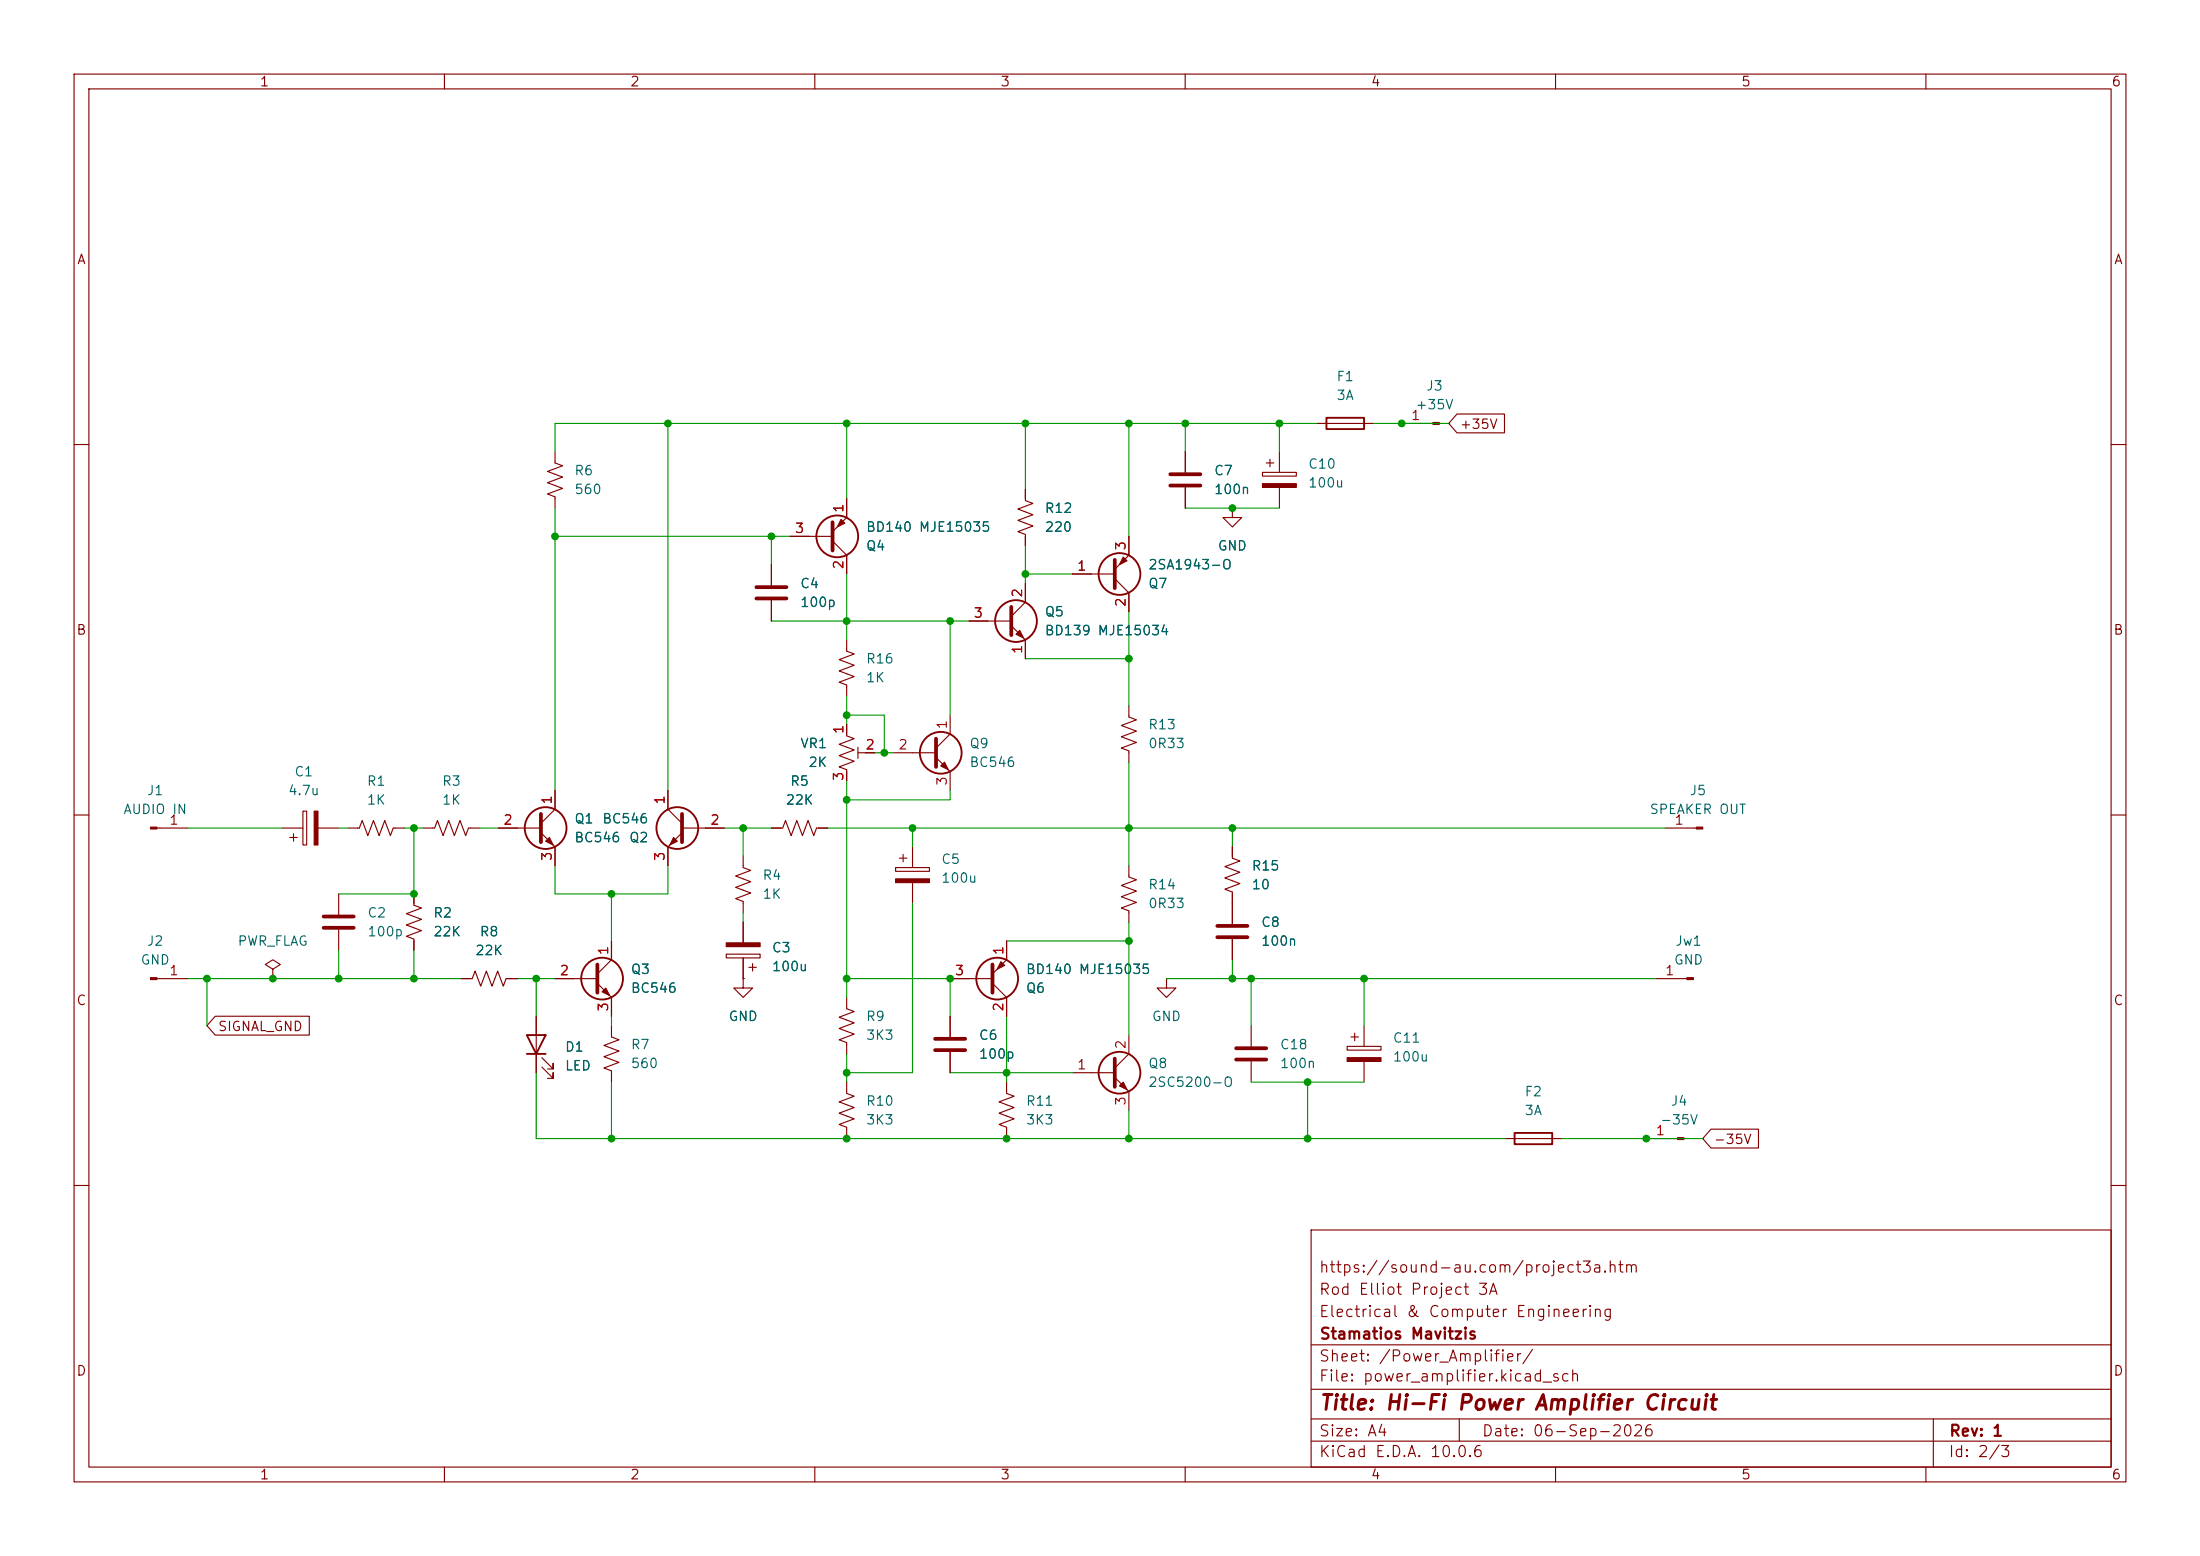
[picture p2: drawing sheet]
<svg xmlns="http://www.w3.org/2000/svg" width="297mm" height="210mm" viewBox="0 0 297 210" stroke-linecap="round" stroke-linejoin="round" font-family="sans-serif">
<g fill="none" stroke="#840000" stroke-width=".15">
<path d="M10 10h277v190h-277zM12 12h273v186h-273zM60 10v2M110 10v2M160 10v2M210 10v2M260 10v2M177.8 57.2h7.6M189.2 57.2h4.2M196.7 55.9h6.4v2.5h-6.4l-1.1-1.2zM10 60h2M74.9 61v1.5l1 .4-2 .7 2 .8-2 .8 2 .7-2 .8 1 .4v1.5"/>
<path d="M104.1 76.2v2.8M106.7 72.4h5.7M112.4 73l1.9 1.9v2.6M114.3 67.3v2.6l-1.9 1.9M138.4 66v1.6l1 .3-2 .8 2 .8-2 .7 2 .8-2 .8 1 .3v1.6M138.4 78.7v2.6l-1.9 1.9M144.8 77.5h5.7M150.5 78.1l1.9 1.9v2.6M152.4 72.4v2.5l-1.9 1.9M160 61v2.8M160 65.8v2.8M166.4 68.6v1.3h1.2l-1.2 1.2-1.3-1.2h1.3"/>
<path d="M166.4 68.6h.1M170.4 63.8h4.6v.5h-4.6zM170.9 62.5h1.1M171.4 62v1M172.7 61v2.8M172.7 65.8v2.8M285 60h2M104.1 81v2.8M114.3 86.4v1.5l1 .4-2 .7 2 .8-2 .8 2 .7-2 .8 1 .4v1.5M114.3 97.8v1.5l1 .4-2 .8 2 .7-2 .8 2 .7-2 .8 1 .4v1.5M128.3 96.5v2.6l-1.9 1.9M130.8 83.8h5.7"/>
<path d="M136.5 84.5l1.9 1.9v2.5M152.4 95.3v1.5l1 .4-2 .7 2 .8-2 .7 2 .8-2 .8 1 .3v1.6M10 110h2M21.2 111.8h4.2M38.1 111.8h2.8M39.1 113h1M39.6 112.5v1M40.9 109.5h.5v4.5h-.5zM42.9 111.8h2.8M47 111.8h1.5l.4-1.1 .8 2.1 .7-2.1 .8 2.1 .7-2.1 .8 2.1 .4-1h1.5M57.1 111.8h1.6l.4-1.1 .7 2.1 .8-2.1 .7 2.1 .8-2.1 .8 2.1 .3-1h1.6M67.3 111.8h5.7"/>
<path d="M73 112.4l1.9 1.9v2.5M74.9 106.7v2.5l-1.9 1.9M90.2 106.7v2.5l1.9 1.9M92.1 111.8h5.7M92.1 112.4l-1.9 1.9v2.5M100.3 115.6v1.5l1 .4-2 .7 2 .8-2 .8 2 .7-2 .8 1 .4v1.5M104.1 111.8h1.6l.3-1.1 .8 2.1 .8-2.1 .7 2.1 .8-2.1 .8 2.1 .3-1h1.6M115.8 101.6h2.3M115.8 100.8v1.6M120.6 101.6h5.8M120.9 117.1h4.6v.5h-4.6zM121.4 115.8h1"/>
<path d="M121.9 115.3v1M123.2 114.3v2.8M123.2 119.1v2.8M126.4 102.2l1.9 1.9v2.6M152.4 116.8v1.6l1 .3-2 .8 2 .8-2 .7 2 .8-2 .8 1 .3v1.6M166.4 114.3v1.5l1 .4-2 .8 2 .7-2 .8 2 .8-2 .7 1 .4v4.3M224.8 111.8h4.2M285 110h2M21.2 132.1h4.2M29.1 137.2h12.7v2.5h-12.7l-1.2-1.3zM36.8 130.8l1-.6-1-.7-1 .7 1 .6v1.3M36.8 132.1h.1"/>
<path d="M45.7 120.7v2.7M45.7 125.5v2.8M55.9 120.7v1.5l1 .4-2 .7 2 .8-2 .7 2 .8-2 .8 1 .3v1.6M62.2 132.1h1.6l.3-1 .8 2 .8-2 .7 2 .8-2 .7 2 .4-1h1.5M72.4 137.2v7.6M74.9 132.1h5.7M80.6 132.7l1.9 1.9v2.6M82.5 138.4v1.6l1.1 .3-2.1 .8 2.1 .8-2.1 .7 2.1 .8-2.1 .7 1 .4v1.6M82.5 127v2.5l-1.9 1.9M98 128.8h4.6v.5h-4.6zM100.3 132.1v1.3h1.3l-1.3 1.2-1.2-1.2h1.2M100.3 132.1h.1"/>
<path d="M100.3 124.5v2.8M100.3 129.3v2.8M101.1 130.6h1M101.6 130v1.1M114.3 134.6v1.5l1 .4-2 .8 2 .7-2 .8 2 .8-2 .7 1 .4v1.5M128.3 137.2v2.8M128.3 132.1h5.7M134 132.7l1.9 1.9v2.6M135.9 127v2.5l-1.9 1.9M152.4 139.7v2.5l-1.9 1.9M157.5 132.1v1.3h1.2l-1.2 1.2-1.3-1.2h1.3M157.5 132.1h.1"/>
<path d="M166.4 126.7v2.8M168.9 138.4v2.8M182.4 140h1M182.9 139.4v1.1M184.1 138.4v2.8M223.5 132.1h4.2M73.2 144l1.5 1.5v-.7v.7h-.8M73.2 142.7l1.5 1.6v-.8v.8h-.8M114.3 146.1v1.5l1 .4-2 .7 2 .8-2 .7 2 .8-2 .8 1 .3v1.6M128.3 142v2.8M135.9 146.1v1.5l1 .4-2 .7 2 .8-2 .7 2 .8-2 .8 1 .3v1.6M144.8 144.8h5.7"/>
<path d="M150.5 145.4l1.9 1.9v2.6M168.9 143.3v2.8M181.9 141.2h4.5v.5h-4.5zM184.1 143.3v2.8M203.2 153.7h7.6M222.2 153.7h4.3M231 152.4h6.4v2.5h-6.4l-1.1-1.2zM10 160h2M177 166h108v32h-108zM285 160h2M60 198v2M110 198v2"/>
<path d="M160 198v2M177 194.5h108M177 191.5h108M177 187.5h108M177 181.5h108M197 191.5v3M210 198v2M260 198v2M261 191.5v6.5"/>
</g>
<g fill="none" stroke="#840000" stroke-width=".51">
<path d="M102.1 79.2h4.1M112.4 70.5v3.8M150.5 75.6v3.8M158 64h4.1M158 65.5h4.1M102.1 80.8h4.1M126.4 99.7v3.8M136.5 81.9v3.8M73 109.9v3.8M92.1 109.9v3.8M43.7 123.7h4.1M43.7 125.2h4.1"/>
<path d="M80.6 130.2v3.8M134 130.2v3.8M164.3 125h4.1M164.3 126.5h4.1M126.2 140.2h4.1M126.2 141.7h4.1M150.5 142.9v3.8M166.9 141.5h4M166.9 143h4"/>
</g>
<g fill="none" stroke="#840000" stroke-width=".25">
<path d="M179.1 56.4h5v1.5h-5zM71.1 139.7h2.6l-1.3 2.5zM71.1 142.2h2.6M204.5 152.9h5v1.5h-5z"/>
<circle cx="113" cy="72.4" r="2.82"/>
<circle cx="151.1" cy="77.5" r="2.82"/>
<circle cx="137.2" cy="83.8" r="2.82"/>
<circle cx="73.7" cy="111.8" r="2.82"/>
<circle cx="91.4" cy="111.8" r="2.82"/>
<circle cx="127" cy="101.6" r="2.82"/>
<circle cx="81.3" cy="132.1" r="2.82"/>
<circle cx="134.6" cy="132.1" r="2.82"/>
<circle cx="151.1" cy="144.8" r="2.82"/>
</g>
<g fill="#840000" stroke="#840000" stroke-width=".15">
<path d="M151.1 146.6l.5-.5 .5 1z"/>
<path d="M113.5 70.1l.5 .5-1 .5z"/>
<path d="M127.5 102.9l.5 1-1-.5z"/>
<path d="M193.4 57h.9v.3h-.9z"/>
<path d="M42.4 109.5h.5v4.5h-.5z"/>
<path d="M20.3 111.6h.9v.3h-.9z"/>
<path d="M135.1 129.8l.5 .5-1 .5z"/>
<path d="M20.3 132h.9v.2h-.9z"/>
<path d="M170.4 65.3h4.6v.5h-4.6z"/>
<path d="M90.9 113l.5 .5-1 .5z"/>
<path d="M73.7 113.5l.5-.5 .5 1z"/>
<path d="M151.6 75.2l.5 .5-1 .5z"/>
<path d="M137.2 85.6l.5-.5 .5 1z"/>
<path d="M229 111.6h.9v.3h-.9z"/>
<path d="M227.7 132h.9v.2h-.9z"/>
<path d="M181.9 142.7h4.5v.6h-4.5z"/>
<path d="M226.5 153.5h.8v.3h-.8z"/>
<path d="M120.9 118.6h4.6v.5h-4.6z"/>
<path d="M81.3 133.9l.5-.5 .5 1z"/>
<path d="M98 127.3h4.6v.5h-4.6z"/>
</g>
<g fill="none" stroke="#009600" stroke-width=".15">
<path d="M90.2 57.2v49.5M114.3 57.2v10.1M138.4 57.2v8.8M152.4 57.2v15.2M160 57.2v3.8M172.7 57.2v3.8M177.8 57.2h-102.9v3.8M185.4 57.2h10.2M74.9 72.4h31.8M74.9 68.6v38.1M104.1 72.4v3.8M114.3 77.5v8.9"/>
<path d="M138.4 73.7v5M138.4 77.5h6.4M160 68.6h12.7M104.1 83.8h26.7M114.3 94v3.8M114.3 96.5h5.1v5.1M128.3 83.8v12.7M138.4 88.9h14M152.4 82.6v12.7M25.4 111.8h12.7M45.7 111.8h1.3M54.6 111.8h2.5"/>
<path d="M55.9 111.8v8.9h-10.2M64.8 111.8h2.5M74.9 116.8v3.9h15.3v-3.9M97.8 111.8h6.3M100.3 111.8v3.8M111.8 111.8h113M114.3 105.4v29.2M118.1 101.6h2.5M123.2 111.8v2.5M128.3 106.7v1.3h-14M152.4 102.9v13.9M166.4 111.8v2.5"/>
<path d="M25.4 132.1h36.8M27.9 132.1v6.3M45.7 128.3v3.8M55.9 128.3v3.8M69.8 132.1h5.1M72.4 132.1v5.1M82.5 120.7v6.3M82.5 137.2v1.2M100.3 123.2v1.3M114.3 132.1h14v5.1M123.2 121.9v22.9h-8.9M135.9 127h16.5"/>
<path d="M135.9 137.2v8.9M152.4 124.5v15.2M157.5 132.1h66M166.4 129.5v2.6M168.9 132.1v6.3M184.1 132.1v6.3M72.4 144.8v8.9h130.8M82.5 146.1v7.6M114.3 142.2v3.9M128.3 144.8h16.5M152.4 149.9v3.8M168.9 146.1h15.2"/>
<path d="M176.5 146.1v7.6M210.8 153.7h19.1"/>
</g>
<g fill="#009600" stroke="#009600" stroke-width=".14">
<circle cx="114.3" cy="57.2" r=".46"/>
<circle cx="114.3" cy="96.5" r=".46"/>
<circle cx="90.2" cy="57.2" r=".46"/>
<circle cx="104.1" cy="72.4" r=".46"/>
<circle cx="74.9" cy="72.4" r=".46"/>
<circle cx="128.3" cy="83.8" r=".46"/>
<circle cx="114.3" cy="83.8" r=".46"/>
<circle cx="152.4" cy="111.8" r=".46"/>
<circle cx="135.9" cy="153.7" r=".46"/>
<circle cx="135.9" cy="144.8" r=".46"/>
<circle cx="166.4" cy="111.8" r=".46"/>
<circle cx="128.3" cy="132.1" r=".46"/>
<circle cx="152.4" cy="127" r=".46"/>
<circle cx="36.8" cy="132.1" r=".46"/>
<circle cx="45.7" cy="132.1" r=".46"/>
<circle cx="55.9" cy="132.1" r=".46"/>
<circle cx="27.9" cy="132.1" r=".46"/>
<circle cx="55.9" cy="111.8" r=".46"/>
<circle cx="55.9" cy="120.7" r=".46"/>
<circle cx="189.2" cy="57.2" r=".46"/>
<circle cx="172.7" cy="57.2" r=".46"/>
<circle cx="152.4" cy="57.2" r=".46"/>
<circle cx="138.4" cy="57.2" r=".46"/>
<circle cx="160" cy="57.2" r=".46"/>
<circle cx="166.4" cy="68.6" r=".46"/>
<circle cx="152.4" cy="88.9" r=".46"/>
<circle cx="138.4" cy="77.5" r=".46"/>
<circle cx="184.1" cy="132.1" r=".46"/>
<circle cx="166.4" cy="132.1" r=".46"/>
<circle cx="168.9" cy="132.1" r=".46"/>
<circle cx="152.4" cy="153.7" r=".46"/>
<circle cx="176.5" cy="146.1" r=".46"/>
<circle cx="176.5" cy="153.7" r=".46"/>
<circle cx="222.2" cy="153.7" r=".46"/>
<circle cx="114.3" cy="108" r=".46"/>
<circle cx="123.2" cy="111.8" r=".46"/>
<circle cx="114.3" cy="144.8" r=".46"/>
<circle cx="114.3" cy="132.1" r=".46"/>
<circle cx="114.3" cy="153.7" r=".46"/>
<circle cx="119.4" cy="101.6" r=".46"/>
<circle cx="72.4" cy="132.1" r=".46"/>
<circle cx="82.5" cy="153.7" r=".46"/>
<circle cx="100.3" cy="111.8" r=".46"/>
<circle cx="82.5" cy="120.7" r=".46"/>
</g>
<text font-size="2" fill="#840000" x="178" y="190.8">Title: Hi-Fi Power Amplifier Circuit</text>
<g font-size="1.5" fill="#840000">
<text x="178" y="172.1">https://sound-au.com/project3a.htm</text>
<text x="178" y="178.1">Electrical &amp; Computer Engineering</text>
<text x="178" y="175.1">Rod Elliot Project 3A</text>
<text x="178" y="184.1">Sheet: /Power_Amplifier/</text>
<text x="178" y="181.1">Stamatios Mavitzis</text>
<text x="178" y="186.8">File: power_amplifier.kicad_sch</text>
<text x="178" y="197">KiCad E.D.A. 10.0.6</text>
<text x="178" y="194.2">Size: A4</text>
<text x="200" y="194.2">Date: 06-Sep-2026</text>
<text x="263" y="197">Id: 2/3</text>
<text x="263" y="194.2">Rev: 1</text>
</g>
<g font-size="1.3" fill="#840000">
<text x="35" y="12">1</text>
<text x="85" y="12">2</text>
<text x="135" y="12">3</text>
<text x="185" y="12">4</text>
<text x="235" y="12">5</text>
<text x="285" y="12">6</text>
<text x="10.3" y="36">A</text>
<text x="285.3" y="36">A</text>
<text x="197" y="58.2">+35V</text>
<text x="10.2" y="86">B</text>
<text x="285.2" y="86">B</text>
<text x="10.2" y="136">C</text>
<text x="285.2" y="136">C</text>
<text x="29.3" y="139.5">SIGNAL_GND</text>
<text x="231.3" y="154.7">-35V</text>
<text x="10.2" y="186">D</text>
<text x="285.2" y="186">D</text>
<text x="35" y="200">1</text>
<text x="85" y="200">2</text>
<text x="135" y="200">3</text>
<text x="185" y="200">4</text>
<text x="235" y="200">5</text>
<text x="285" y="200">6</text>
</g>
<g font-size="1.3" fill="#006464">
<text x="180.3" y="51.8">F1</text>
<text x="192.5" y="53">J3</text>
<text x="180.3" y="54.3">3A</text>
<text x="191" y="55.6">+35V</text>
<text x="77.5" y="64.5">R6</text>
<text x="163.8" y="64.5">C7</text>
<text x="176.5" y="63.6">C10</text>
<text x="77.5" y="67">560</text>
<text x="141" y="69.5">R12</text>
<text x="163.8" y="67">100n</text>
<text x="176.5" y="66.1">100u</text>
<text x="116.8" y="74.6">Q4</text>
<text x="116.8" y="72.1">BD140 MJE15035</text>
<text x="141" y="72.1">220</text>
<text x="154.9" y="77.2">2SA1943-O</text>
<text x="164.3" y="74.6">GND</text>
<text x="107.9" y="79.7">C4</text>
<text x="107.9" y="82.2">100p</text>
<text x="141" y="83.5">Q5</text>
<text x="154.9" y="79.7">Q7</text>
<text x="116.8" y="89.9">R16</text>
<text x="141" y="86.1">BD139 MJE15034</text>
<text x="116.8" y="92.4">1K</text>
<text x="108" y="101.3">VR1</text>
<text x="130.8" y="101.3">Q9</text>
<text x="154.9" y="98.8">R13</text>
<text x="154.9" y="101.3">0R33</text>
<text x="19.7" y="107.6">J1</text>
<text x="38.8" y="107.6">4.7u</text>
<text x="39.7" y="105.1">C1</text>
<text x="49.4" y="106.4">R1</text>
<text x="59.6" y="106.4">R3</text>
<text x="106.6" y="106.4">R5</text>
<text x="109" y="103.8">2K</text>
<text x="130.8" y="103.8">BC546</text>
<text x="228" y="107.6">J5</text>
<text x="16.6" y="110.2">AUDIO IN</text>
<text x="49.4" y="108.9">1K</text>
<text x="59.6" y="108.9">1K</text>
<text x="77.5" y="111.5">Q1</text>
<text x="77.5" y="114">BC546</text>
<text x="81.2" y="111.5">BC546</text>
<text x="84.9" y="114">Q2</text>
<text x="106" y="108.9">22K</text>
<text x="222.6" y="110.2">SPEAKER OUT</text>
<text x="102.9" y="119.1">R4</text>
<text x="127" y="116.9">C5</text>
<text x="127" y="119.5">100u</text>
<text x="168.9" y="117.8">R15</text>
<text x="49.5" y="124.2">C2</text>
<text x="58.4" y="124.2">R2</text>
<text x="102.9" y="121.6">1K</text>
<text x="154.9" y="120.3">R14</text>
<text x="154.9" y="122.9">0R33</text>
<text x="168.9" y="120.3">10</text>
<text x="170.2" y="125.4">C8</text>
<text x="18.9" y="130.5">GND</text>
<text x="19.7" y="128">J2</text>
<text x="32" y="128">PWR_FLAG</text>
<text x="49.5" y="126.7">100p</text>
<text x="58.4" y="126.7">22K</text>
<text x="64.1" y="129.2">22K</text>
<text x="64.7" y="126.7">R8</text>
<text x="85.1" y="131.8">Q3</text>
<text x="104.1" y="128.9">C3</text>
<text x="104.1" y="131.4">100u</text>
<text x="138.4" y="131.8">BD140 MJE15035</text>
<text x="170.2" y="128">100n</text>
<text x="225.9" y="130.5">GND</text>
<text x="226.1" y="128">Jw1</text>
<text x="85.1" y="134.3">BC546</text>
<text x="138.4" y="134.3">Q6</text>
<text x="76.2" y="142.3">D1</text>
<text x="85.1" y="141.9">R7</text>
<text x="98.3" y="138.1">GND</text>
<text x="116.8" y="138.1">R9</text>
<text x="116.8" y="140.7">3K3</text>
<text x="132.1" y="140.7">C6</text>
<text x="132.1" y="143.2">100p</text>
<text x="155.4" y="138.1">GND</text>
<text x="172.7" y="141.9">C18</text>
<text x="187.9" y="141">C11</text>
<text x="187.9" y="143.6">100u</text>
<text x="76.2" y="144.8">LED</text>
<text x="85.1" y="144.5">560</text>
<text x="116.8" y="149.6">R10</text>
<text x="138.4" y="149.6">R11</text>
<text x="154.9" y="144.5">Q8</text>
<text x="154.9" y="147">2SC5200-O</text>
<text x="172.7" y="144.5">100n</text>
<text x="205.7" y="148.3">F2</text>
<text x="225.5" y="149.6">J4</text>
<text x="116.8" y="152.1">3K3</text>
<text x="138.4" y="152.1">3K3</text>
<text x="205.7" y="150.8">3A</text>
<text x="224" y="152.1">-35V</text>
</g>
<g font-size="1.3" fill="#a90000">
<text x="190.4" y="57">1</text>
<text x="114.2" y="69.3" transform="rotate(-90 114.2 69.3)">1</text>
<text x="107.2" y="72.3">3</text>
<text x="114.2" y="76.9" transform="rotate(-90 114.2 76.9)">2</text>
<text x="145.3" y="77.3">1</text>
<text x="152.3" y="74.4" transform="rotate(-90 152.3 74.4)">3</text>
<text x="131.3" y="83.7">3</text>
<text x="138.3" y="80.7" transform="rotate(-90 138.3 80.7)">2</text>
<text x="152.3" y="82" transform="rotate(-90 152.3 82)">2</text>
<text x="138.3" y="88.4" transform="rotate(-90 138.3 88.4)">1</text>
<text x="114.2" y="99.2" transform="rotate(-90 114.2 99.2)">1</text>
<text x="116.7" y="101.5">2</text>
<text x="121.2" y="101.5">2</text>
<text x="128.1" y="98.5" transform="rotate(-90 128.1 98.5)">1</text>
<text x="114.2" y="105.5" transform="rotate(-90 114.2 105.5)">3</text>
<text x="128.1" y="106.1" transform="rotate(-90 128.1 106.1)">3</text>
<text x="22.8" y="111.6">1</text>
<text x="67.8" y="111.6">2</text>
<text x="74.8" y="108.7" transform="rotate(-90 74.8 108.7)">1</text>
<text x="90" y="108.7" transform="rotate(-90 90 108.7)">1</text>
<text x="95.8" y="111.6">2</text>
<text x="226" y="111.6">1</text>
<text x="74.8" y="116.3" transform="rotate(-90 74.8 116.3)">3</text>
<text x="90" y="116.3" transform="rotate(-90 90 116.3)">3</text>
<text x="22.8" y="131.9">1</text>
<text x="75.5" y="131.9">2</text>
<text x="82.4" y="129" transform="rotate(-90 82.4 129)">1</text>
<text x="128.8" y="131.9">3</text>
<text x="135.8" y="129" transform="rotate(-90 135.8 129)">1</text>
<text x="224.7" y="131.9">1</text>
<text x="82.4" y="136.6" transform="rotate(-90 82.4 136.6)">3</text>
<text x="135.8" y="136.6" transform="rotate(-90 135.8 136.6)">2</text>
<text x="152.3" y="141.7" transform="rotate(-90 152.3 141.7)">2</text>
<text x="145.3" y="144.6">1</text>
<text x="152.3" y="149.3" transform="rotate(-90 152.3 149.3)">3</text>
<text x="223.4" y="153.5">1</text>
</g>
</svg>
